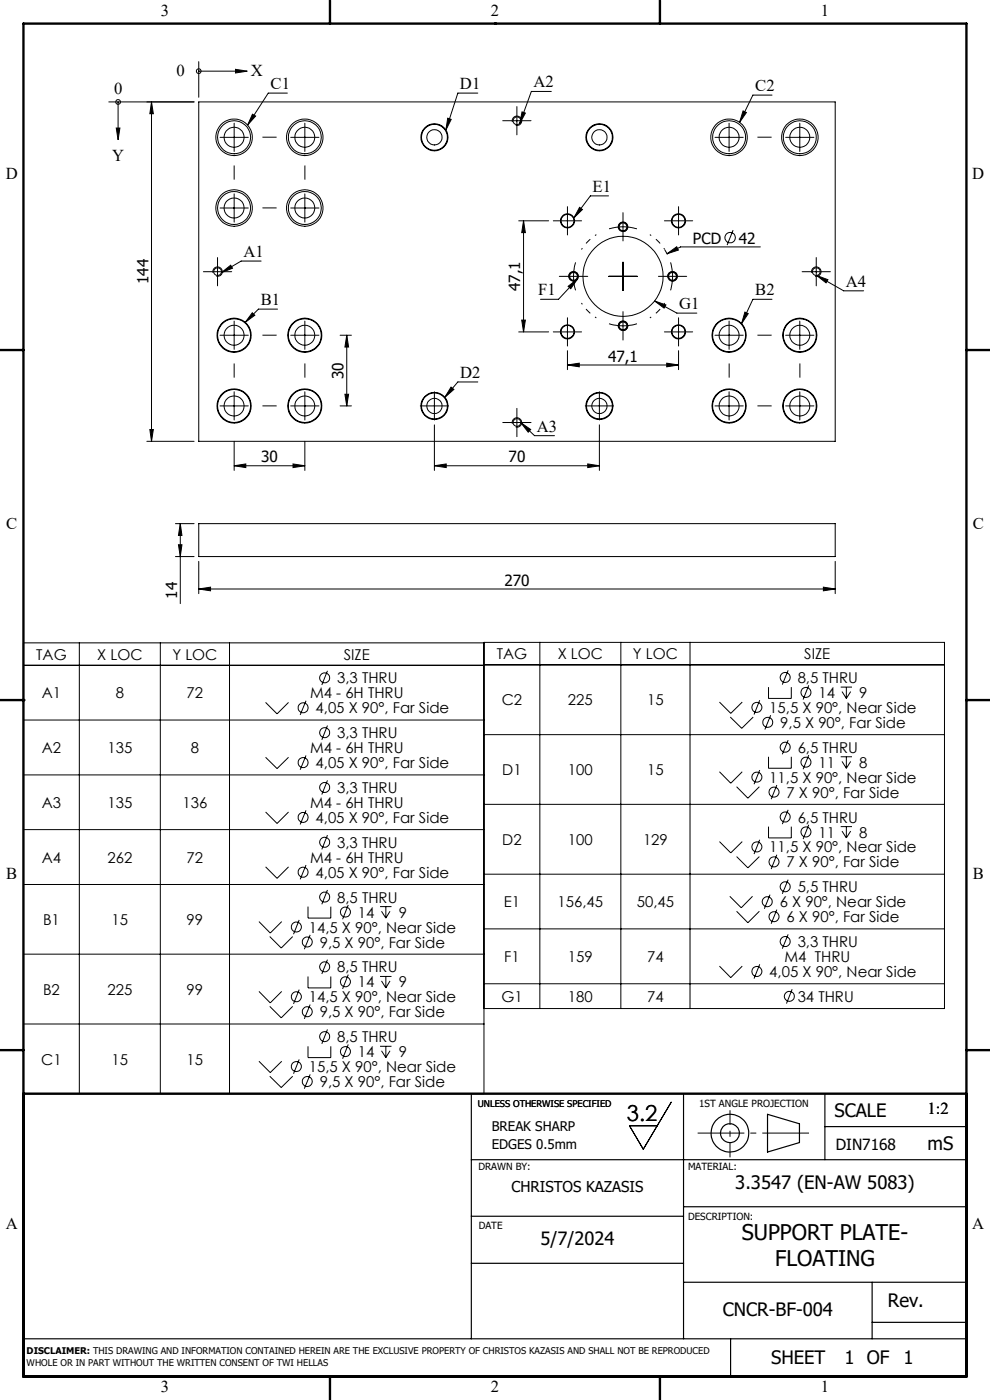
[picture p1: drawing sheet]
<svg xmlns="http://www.w3.org/2000/svg" width="210mm" height="297mm" viewBox="0 0 210 297" stroke-linecap="round" stroke-linejoin="round" font-family="sans-serif">
<g fill="none" stroke="#000" stroke-width=".21">
<path d="M42.2 13.1v7.5M42.2 15.1h7.8M50 14.7l2.5 .4-2.5 .4zM61 19.8h-4.1l-4.4 6.7M101.4 19.8h-4.3l-2.5 7.8M116.9 19.4h-4.2l-2.5 6.8M23.1 21.6h18.1M24.7 27.2h.7l-.4 2.5zM25 21.6v5.6M32.1 21.6v72M32.1 21.6l.4 2.5h-.7zM42.2 21.6h135v72h-135z"/>
<path d="M46.7 29.1h6M49.7 26.1v6M53.6 24.2l.6 .4-1.7 1.9zM61.7 29.1h6M64.7 26.1v6M95 25.1l.7 .2-1.1 2.3zM106.6 25.6h6M108.7 25.9a1 1 0 0 1 .9-1.3 1 1 0 0 1 1.1 1.1 1 1 0 0 1-1.3 .9M109.6 22.6v6M110.7 23.7l.7 .3-1.2 2.2zM151.7 29.1h6M154.7 26.1v6"/>
<path d="M157.6 23.5l.7 .4-1.4 2.1zM163.8 20.2h-4.1l-2.8 5.8M166.7 29.1h5.9M169.7 26.1v6M43.1 57.6h6M45.2 57.9a1 1 0 0 1 .9-1.3 1 1 0 0 1 1.1 1.1 1 1 0 0 1-1.3 .9M46.1 54.6v6M46.7 44.1h6M47 57.9l1.9-1.6 .4 .6zM49.7 41.1v6M55.4 55.4h-4.2l-4.2 2.5M61.7 44.1h6"/>
<path d="M64.7 41.1v6M110 46.8h6.4M111.1 46.8l.3 2.6h-.7zM111.1 46.8v23.6M117.4 46.8h6M118.6 58.6h6.1M120.4 43.8v6M120.7 58.9a1 1 0 0 1 .9-1.3 1 1 0 0 1 1.1 1.1 1 1 0 0 1-1.3 .9M122.1 55.7a9.8 9.8 0 0 0 0 5.9M122.5 59.2l-4 4.3h-3.8M122.9 44l.6 .4-1.8 1.8zM129.1 41.6h-3.9l-3.5 4.6"/>
<path d="M129.2 58.6h5.9M129.2 48.5a10.6 10.6 0 0 1 5.9 0M131.2 48.4a1 1 0 0 1 .9-1.3 1 1 0 0 1 1.1 1.1 1 1 0 0 1-1.3 .9M132.2 45.1v6M132.2 55.6v6M139.7 58.6h6M140.9 46.8h6M141 53l.6 1M141.5 53.8l2-1.5 .4 .8zM141.7 58.9a1 1 0 0 1 .9-1.3 1 1 0 0 1 1 1.1 1 1 0 0 1-1.2 .9M142.2 55.7a10.6 10.6 0 0 1 0 5.9M143.9 43.8v6"/>
<path d="M155.5 48.8l-1.3 3.2M161.3 52.4h-16.9l-2.9 1.4M170.1 57.6h6M172.2 57.9a1 1 0 0 1 .9-1.3 1 1 0 0 1 1.1 1.1 1 1 0 0 1-1.3 .9M173.1 54.6v6M173.2 58.5l2.4 .8-.4 .7zM173.2 58.5l5.8 3.2h4.2M46.7 71.1h6M49.7 68.1v6M53.5 66.4l.5 .5-2 1.5zM58.9 65.6h-4.1l-2.8 2.8M61.7 71.1h6"/>
<path d="M64.7 68.1v6M72.1 71.1h2.4M73.6 71.1l.3 2.5h-.7zM73.6 71.1v15M110 70.4h6.4M110.7 67.9h.7l-.3 2.5zM117.4 70.4h6M120.4 67.4v6M120.4 77.4l2.5-.4v.8zM120.4 74.4v4M120.4 77.4h23.5M120.5 60.7l2-1.5-1.4 2z"/>
<path d="M129.2 68.7a9.8 9.8 0 0 0 5.9 0M131.2 69.4a1 1 0 0 1 .9-1.3 1 1 0 0 1 1.1 1.1 1 1 0 0 1-1.3 .9M132.2 66.1v6M138.9 63.8l2.4 .9-.4 .7zM138.9 63.8l4.7 2.6h4.2M140.9 70.4h6M141.4 77l2.5 .4-2.5 .4zM143.9 67.4v6M143.9 74.4v4M151.7 71.1h6M154.7 68.1v6M158 66.2l.7 .3-1.4 2.1z"/>
<path d="M163.8 63.5h-4.1l-2.4 5.1M166.7 71.1h5.9M169.7 68.1v6M31.2 93.6h10M31.8 91.1h.7l-.4 2.5zM46.7 86.1h6M49.7 83.1v6M49.7 98.8l2.4-.4v.8zM49.7 98.8h15M49.7 93.6v6.2M61.7 86.1h6M62.2 98.4l2.5 .4-2.5 .4z"/>
<path d="M64.7 83.1v6M64.7 93.6v6.2M72.1 86.1h2.4M73.2 83.6h.7l-.3 2.5zM89.1 86.1h6M92.1 83.1v6M92.1 98.8l2.6-.4v.8zM92.1 90.1v9.7M92.1 98.8h35M95.7 82.1l.6 .5-1.9 1.7zM101.4 81h-4.3l-2.7 3.3M106.6 89.6h6"/>
<path d="M108.7 89.9a.99 .99 0 0 1 .9-1.3 .99 .99 0 0 1 1 1.1 .99 .99 0 0 1-1.2 .9M109.6 86.6v6M110.5 89.7l2.9 2.7h4.2M110.5 89.7l2.1 1.4-.6 .6zM124.1 86.1h6M124.7 98.4l2.4 .4-2.4 .4zM127.1 83.1v6M127.1 90.1v9.7M151.7 86.1h6M154.7 83.1v6M166.7 86.1h5.9M169.7 83.1v6"/>
<path d="M37.2 111.1h4M37.2 118.1h4M37.9 115.6h.7l-.4 2.5zM38.2 111.1v17M38.2 111.1l.4 2.5h-.7zM42.2 119.1v6.8M42.2 111.1h135v7h-135zM177.2 119.1v6.8M16.8 136.4v95.6M34 136.4v95.6M42.2 125l2.5-.4v.7zM42.2 125h135"/>
<path d="M48.7 136.4v95.6M102.7 136.4h-97.7v95.6h97.7v-95.7h97.6v77.7h-97.6M114.5 136.3v77.7M131.7 136.3v77.7M146.4 136.3v77.7M174.7 124.6l2.5 .4-2.5 .3zM5 141.1h97.7M5 152.7h97.7M56.3 149l2.5 2.4 2.4-2.4M64.9 148.7l-1.2 3M69.5 142.3l-1.2 3M69.5 153.9l-1.2 3"/>
<path d="M102.7 141h97.6M102.7 155.9h97.6M152.6 148.9l2.4 2.4 2.4-2.4M154.9 152.1l2.4 2.4 2.5-2.4M161.1 148.6l-1.2 3M163 145.8v2.4h4.9v-2.4M163.5 151.7l-1.3 3.1M167.2 142.2l-1.3 3M167.2 157l-1.3 3M171.6 145.4l-1.2 3M178.3 145.8h2.4M178.6 146.7l.9 1.5"/>
<path d="M179.5 145.8v2.4M180.4 146.7l-.9 1.5M5 164.4h97.7M5 176h97.7M56.3 160.7l2.5 2.4 2.4-2.4M56.3 172.3l2.5 2.4 2.4-2.4M64.9 160.3l-1.2 3M64.9 171.9l-1.2 3M69.5 165.6l-1.2 3M69.5 177.2l-1.2 3M102.7 170.6h97.6M152.6 163.7l2.4 2.5 2.4-2.5"/>
<path d="M152.6 178.5l2.4 2.4 2.4-2.4M156.2 166.9l2.4 2.4 2.5-2.4M161.1 163.4l-1.2 3M161.1 178.1l-1.2 3.1M163 160.5v2.5h4.9v-2.5M163 175.4v2.4h4.9v-2.4M164.8 166.5l-1.2 3M167.2 171.8l-1.3 3M171.6 160.2l-1.2 3M171.6 175l-1.2 3M178.3 160.5h2.4M178.3 175.4h2.4"/>
<path d="M178.6 161.5l.9 1.5M178.6 176.3l.9 1.5M179.5 160.5v2.5M179.5 175.4v2.4M180.4 161.5l-.9 1.5M180.4 176.3l-.9 1.5M5 187.6h97.7M54.9 195.5l2.4 2.4 2.5-2.4M56.3 183.9l2.5 2.4 2.4-2.4M57.2 198.7l2.5 2.4 2.4-2.4M63.5 195.2l-1.2 3M64.9 183.5l-1.2 3"/>
<path d="M65.3 192.3v2.5h4.9v-2.5M65.8 198.3l-1.2 3.1M69.5 188.8l-1.2 3M73.9 192l-1.2 3M80.6 192.3h2.4M80.9 193.3l.9 1.5M81.8 192.3v2.5M82.7 193.3l-.9 1.5M102.7 185.5h97.6M102.7 197.1h97.6M154.8 190.1l2.4 2.5 2.4-2.5M156.2 181.7l2.4 2.4 2.5-2.4"/>
<path d="M156.2 193.3l2.4 2.5 2.5-2.5M163.3 189.8l-1.2 3M164.8 181.3l-1.2 3.1M164.8 193l-1.2 3M167.2 186.6l-1.3 3M167.2 198.2l-1.3 3.1M5 202.4h97.7M5 217.2h97.7M54.9 210.3l2.4 2.5 2.5-2.5M57.2 213.5l2.5 2.4 2.4-2.4M63.5 209.9l-1.2 3.1M65.3 207.1v2.5h4.9v-2.5"/>
<path d="M65.8 213.1l-1.2 3M69.5 203.6l-1.2 3M69.5 218.4l-1.2 3M73.9 206.8l-1.2 3M80.6 207.1h2.4M80.9 208.1l.9 1.5M81.8 207.1v2.5M82.7 208.1l-.9 1.5M102.7 208.7h97.6M152.6 205l2.4 2.4 2.4-2.4M161.1 204.6l-1.2 3M168 209.9l-1.2 3"/>
<path d="M54.9 225.1l2.4 2.4 2.5-2.4M57.2 228.3l2.5 2.4 2.4-2.4M63.5 224.8l-1.2 3M65.3 222v2.4h4.9v-2.4M65.8 227.9l-1.2 3.1M73.9 221.6l-1.2 3M80.6 222h2.4M80.9 222.9l.9 1.5M81.8 222v2.4M82.7 222.9l-.9 1.5M142.4 233.8l-5.9 10-3-5h5.9"/>
<circle cx="42.2" cy="15.1" r=".5"/>
<circle cx="25.1" cy="21.6" r=".5"/>
<circle cx="49.6" cy="29.1" r="2.13"/>
<circle cx="49.7" cy="29.1" r="3.5"/>
<circle cx="49.7" cy="29.1" r="3.9"/>
<circle cx="64.7" cy="29.1" r="3.9"/>
<circle cx="64.7" cy="29.1" r="2.12"/>
<circle cx="64.7" cy="29.1" r="3.5"/>
<circle cx="92.1" cy="29.1" r="2.76"/>
<circle cx="92.1" cy="29.1" r="1.63"/>
<circle cx="92.2" cy="29.1" r="2.88"/>
<circle cx="109.7" cy="25.6" r=".83"/>
<circle cx="127.1" cy="29.1" r="2.75"/>
<circle cx="127.2" cy="29.1" r="1.62"/>
<circle cx="127.2" cy="29.1" r="2.88"/>
<circle cx="154.6" cy="29.1" r="2.12"/>
<circle cx="154.7" cy="29.1" r="3.5"/>
<circle cx="154.7" cy="29.1" r="3.9"/>
<circle cx="169.6" cy="29.1" r="2.12"/>
<circle cx="169.7" cy="29.1" r="3.5"/>
<circle cx="169.7" cy="29.1" r="3.9"/>
<circle cx="46.2" cy="57.6" r=".83"/>
<circle cx="49.6" cy="44.1" r="2.13"/>
<circle cx="49.7" cy="44.1" r="3.5"/>
<circle cx="49.7" cy="44.1" r="3.9"/>
<circle cx="64.7" cy="44.1" r="3.9"/>
<circle cx="64.7" cy="44.1" r="2.12"/>
<circle cx="64.7" cy="44.1" r="3.5"/>
<circle cx="120.4" cy="46.9" r="1.49"/>
<circle cx="120.4" cy="46.9" r="1.37"/>
<circle cx="121.7" cy="58.6" r="1.03"/>
<circle cx="121.7" cy="58.6" r=".82"/>
<circle cx="132.1" cy="48.1" r="1.01"/>
<circle cx="132.2" cy="48.1" r=".84"/>
<circle cx="132.2" cy="58.6" r="8.5"/>
<circle cx="142.7" cy="58.6" r=".82"/>
<circle cx="142.7" cy="58.6" r="1.02"/>
<circle cx="143.9" cy="46.9" r="1.37"/>
<circle cx="143.9" cy="46.9" r="1.5"/>
<circle cx="154.9" cy="50.4" r="1.12"/>
<circle cx="173.2" cy="57.6" r=".83"/>
<circle cx="49.7" cy="71.1" r="3.5"/>
<circle cx="49.7" cy="71.1" r="2.12"/>
<circle cx="49.7" cy="71.1" r="3.6"/>
<circle cx="64.7" cy="71.1" r="3.6"/>
<circle cx="64.7" cy="71.1" r="3.5"/>
<circle cx="64.7" cy="71.1" r="2.11"/>
<circle cx="120.4" cy="70.4" r="1.49"/>
<circle cx="120.4" cy="70.4" r="1.38"/>
<circle cx="132.1" cy="69.1" r="1.01"/>
<circle cx="132.2" cy="69.1" r=".84"/>
<circle cx="143.9" cy="70.4" r="1.38"/>
<circle cx="143.9" cy="70.4" r="1.5"/>
<circle cx="154.7" cy="71.1" r="3.6"/>
<circle cx="154.7" cy="71.1" r="3.5"/>
<circle cx="154.7" cy="71.1" r="2.11"/>
<circle cx="169.7" cy="71.1" r="3.6"/>
<circle cx="169.7" cy="71.1" r="3.5"/>
<circle cx="169.7" cy="71.1" r="2.11"/>
<circle cx="49.7" cy="86.1" r="3.5"/>
<circle cx="49.7" cy="86.1" r="2.14"/>
<circle cx="49.7" cy="86.1" r="3.6"/>
<circle cx="64.7" cy="86.1" r="2.13"/>
<circle cx="64.7" cy="86.1" r="3.5"/>
<circle cx="64.7" cy="86.1" r="3.6"/>
<circle cx="92.1" cy="86.1" r="2.75"/>
<circle cx="92.1" cy="86.1" r="1.63"/>
<circle cx="92.2" cy="86.1" r="2.88"/>
<circle cx="109.7" cy="89.6" r=".82"/>
<circle cx="127.1" cy="86.1" r="2.74"/>
<circle cx="127.2" cy="86.1" r="1.62"/>
<circle cx="127.2" cy="86.1" r="2.88"/>
<circle cx="154.7" cy="86.1" r="2.13"/>
<circle cx="154.7" cy="86.1" r="3.6"/>
<circle cx="154.7" cy="86.1" r="3.5"/>
<circle cx="169.7" cy="86.1" r="2.13"/>
<circle cx="169.7" cy="86.1" r="3.6"/>
<circle cx="169.7" cy="86.1" r="3.5"/>
<circle cx="64.3" cy="150.1" r="1.06"/>
<circle cx="68.9" cy="143.8" r="1.06"/>
<circle cx="68.9" cy="155.4" r="1.06"/>
<circle cx="160.5" cy="150.1" r="1.06"/>
<circle cx="162.9" cy="153.2" r="1.06"/>
<circle cx="166.5" cy="143.7" r="1.06"/>
<circle cx="166.5" cy="158.5" r="1.06"/>
<circle cx="171" cy="146.9" r="1.06"/>
<circle cx="64.3" cy="161.8" r="1.06"/>
<circle cx="64.3" cy="173.4" r="1.06"/>
<circle cx="68.9" cy="167.1" r="1.06"/>
<circle cx="68.9" cy="178.7" r="1.06"/>
<circle cx="160.5" cy="164.8" r="1.06"/>
<circle cx="160.5" cy="179.7" r="1.06"/>
<circle cx="164.2" cy="168" r="1.06"/>
<circle cx="166.5" cy="173.3" r="1.06"/>
<circle cx="171" cy="161.7" r="1.06"/>
<circle cx="171" cy="176.5" r="1.06"/>
<circle cx="62.9" cy="196.7" r="1.06"/>
<circle cx="64.3" cy="185" r="1.06"/>
<circle cx="65.2" cy="199.8" r="1.07"/>
<circle cx="68.9" cy="190.3" r="1.06"/>
<circle cx="73.3" cy="193.5" r="1.06"/>
<circle cx="162.7" cy="191.3" r="1.06"/>
<circle cx="164.2" cy="194.5" r="1.06"/>
<circle cx="164.2" cy="182.8" r="1.06"/>
<circle cx="166.5" cy="188.1" r="1.06"/>
<circle cx="166.5" cy="199.7" r="1.06"/>
<circle cx="62.9" cy="211.5" r="1.06"/>
<circle cx="65.2" cy="214.6" r="1.07"/>
<circle cx="68.9" cy="205.1" r="1.06"/>
<circle cx="68.9" cy="219.9" r="1.06"/>
<circle cx="73.3" cy="208.3" r="1.06"/>
<circle cx="160.5" cy="206.1" r="1.06"/>
<circle cx="167.4" cy="211.4" r="1.06"/>
<circle cx="62.9" cy="226.3" r="1.06"/>
<circle cx="65.2" cy="229.4" r="1.07"/>
<circle cx="73.3" cy="223.1" r="1.06"/>
</g>
<g fill="none" stroke="#000" stroke-width=".25">
<path d="M100 232v52M145 232v52M162.8 236.4l6.8 2v4l-6.8 2zM175 232v14M175 239h30M100 246h105M100 258h45M145 256h60M100 268h45M145 272h60M185 272v12M5 284h200"/>
<path d="M155 284v8M185 280.5h20"/>
<circle cx="154.8" cy="240.4" r="4"/>
<circle cx="154.8" cy="240.4" r="2"/>
</g>
<path d="M126.5 49.8a10.5 10.5 0 0 0-3.2 3.1M141 52.9a10.5 10.5 0 0 0-3.1-3.1M123.3 64.3a10.5 10.5 0 0 0 3.2 3.1M137.9 67.4a10.5 10.5 0 0 0 3.1-3.1" fill="none" stroke="#000" stroke-width=".21" stroke-dasharray="15.2 1.3 1.3 1.3" stroke-dashoffset="14.9" stroke-linecap="butt"/>
<path d="M148 240.4h23.6" fill="none" stroke="#000" stroke-width=".21" stroke-dasharray="15.2 1.3 1.3 1.3" stroke-dashoffset="5.3" stroke-linecap="butt"/>
<path d="M154.9 235.5v10" fill="none" stroke="#000" stroke-width=".21" stroke-dasharray="15.2 1.3 1.3 1.3" stroke-dashoffset="12.1" stroke-linecap="butt"/>
<g fill="none" stroke="#000" stroke-width=".21" stroke-dasharray="15.2 1.3 1.3 1.3" stroke-linecap="butt">
<path d="M49.7 38.1v-3M55.7 29.1h3M64.7 38.1v-3M160.7 29.1h3M55.7 44.1h3M55.7 71.1h3M160.7 71.1h3M49.7 80.1v-3M55.7 86.1h3M64.7 80.1v-3M154.7 80.1v-3M160.7 86.1h3"/>
<path d="M169.7 80.1v-3"/>
</g>
<g fill="none" stroke="#000" stroke-width=".5">
<path d="M5 5h200v287h-200zM70 0v5M105 5h.1M140 0v5M0 74.3h5M205 74.3h5M0 148.5h5M5 148.5h.1M205 148.5h5M0 222.8h5M5 232h200M205 222.8h5"/>
<path d="M70 292v5M105 292h.1M140 292v5M190 292h.1"/>
</g>
<g fill="#000">
<path d="M141.5 53.8l2-1.5 .4 .8z"/>
<path d="M47 57.9l1.9-1.6 .4 .6zM53.5 66.4l.5 .5-2 1.5zM53.6 24.2l.6 .4-1.7 1.9zM95.7 82.1l.6 .5-1.9 1.7zM110.5 89.7l2.1 1.4-.6 .6zM110.7 23.7l.7 .3-1.2 2.2zM122.9 44l.6 .4-1.8 1.8zM120.5 60.7l2-1.5-1.4 2zM138.9 63.8l2.4 .9-.4 .7zM158 66.2l.7 .3-1.4 2.1zM157.6 23.5l.7 .4-1.4 2.1zM173.2 58.5l2.4 .8-.4 .7zM95 25.1l.7 .2-1.1 2.3zM50 14.7l2.5 .4-2.5 .4zM24.7 27.2h.7l-.4 2.5z"/>
<path d="M73.6 71.1l.3 2.5h-.7zM73.2 83.6h.7l-.3 2.5z"/>
<path d="M31.8 91.1h.7l-.4 2.5zM32.1 21.6l.4 2.5h-.7zM110.7 67.9h.7l-.3 2.5zM111.1 46.8l.3 2.6h-.7z"/>
<path d="M92.1 98.8l2.6-.4v.8zM124.7 98.4l2.4 .4-2.4 .4zM49.7 98.8l2.4-.4v.8zM62.2 98.4l2.5 .4-2.5 .4zM120.4 77.4l2.5-.4v.8zM141.4 77l2.5 .4-2.5 .4z"/>
<path d="M38.2 111.1l.4 2.5h-.7zM37.9 115.6h.7l-.4 2.5z"/>
<path d="M42.2 125l2.5-.4v.7zM174.7 124.6l2.5 .4-2.5 .3z"/>
</g>
<text font-size="4.7" x="133" y="237.8">3.2</text>
<g font-size="4.6">
<text x="157.4" y="263">SUPPORT PLATE-</text>
<text x="164.4" y="268.6">FLOATING</text>
</g>
<g font-size="3.9">
<text x="177" y="236.9">SCALE</text>
<text x="196.7" y="243.9">mS</text>
<text x="156" y="252.2">3.3547 (EN-AW 5083)</text>
<text x="114.7" y="264.1">5/7/2024</text>
<text x="153.3" y="279.2">CNCR-BF-004</text>
<text x="188.3" y="277.3">Rev.</text>
<text x="163.6" y="289.3">SHEET</text>
<text x="179.1" y="289.3">1 OF</text>
<text x="191.7" y="289.3">1</text>
</g>
<g font-size="3.5">
<text x="34.1" y="3.4">3</text>
<text x="104.1" y="3.4">2</text>
<text x="174.1" y="3.4">1</text>
<text x="37.5" y="16.2">0</text>
<text x="53.2" y="16.2">X</text>
<text x="24.2" y="19.9">0</text>
<text x="57.4" y="18.9">C1</text>
<text x="97.6" y="18.9">D1</text>
<text x="113.2" y="18.5">A2</text>
<text x="160.2" y="19.3">C2</text>
<text x="23.8" y="34.1">Y</text>
<text x="1.2" y="38">D</text>
<text x="125.7" y="40.7">E1</text>
<text x="206.2" y="38">D</text>
<text x="51.7" y="54.5">A1</text>
<text x="55.3" y="64.7">B1</text>
<text x="114.2" y="62.6">F1</text>
<text x="144.1" y="65.5">G1</text>
<text x="160.2" y="62.6">B2</text>
<text x="179.4" y="60.8">A4</text>
<text x="97.6" y="80.1">D2</text>
<text x="113.9" y="91.6">A3</text>
<text x="1.3" y="112.2">C</text>
<text x="206.3" y="112.2">C</text>
<text x="1.3" y="186.5">B</text>
<text x="206.3" y="186.5">B</text>
<text x="196.7" y="236.4">1:2</text>
<text x="1.2" y="260.7">A</text>
<text x="206.2" y="260.7">A</text>
<text x="34.1" y="295.4">3</text>
<text x="104.1" y="295.4">2</text>
<text x="174.1" y="295.4">1</text>
</g>
<g font-size="3.3">
<text x="147" y="51.7">PCD</text>
<text x="156.7" y="51.7">42</text>
<text x="31.5" y="60.3" transform="rotate(-90 31.5 60.3)">144</text>
<text x="110.4" y="61.8" transform="rotate(-90 110.4 61.8)">47,1</text>
<text x="129" y="76.7">47,1</text>
<text x="72.9" y="80.4" transform="rotate(-90 72.9 80.4)">30</text>
<text x="55.4" y="98.1">30</text>
<text x="107.9" y="98.1">70</text>
<text x="107" y="124.2">270</text>
<text x="37.5" y="127" transform="rotate(-90 37.5 127)">14</text>
<text x="177.3" y="243.9">DIN7168</text>
</g>
<g font-size="3.2">
<text x="7.7" y="139.9">TAG</text>
<text x="20.6" y="139.9">X LOC</text>
<text x="36.6" y="139.9">Y LOC</text>
<text x="72.9" y="139.9">SIZE</text>
<text x="105.4" y="139.8">TAG</text>
<text x="118.3" y="139.8">X LOC</text>
<text x="134.3" y="139.8">Y LOC</text>
<text x="170.6" y="139.8">SIZE</text>
<text x="8.9" y="148.2">A1</text>
<text x="24.5" y="148.2">8</text>
<text x="39.6" y="148.2">72</text>
<text x="65.8" y="148.2">M4 - 6H THRU</text>
<text x="71.5" y="145">3,3 THRU</text>
<text x="106.4" y="149.7">C2</text>
<text x="120.5" y="149.7">225</text>
<text x="137.3" y="149.7">15</text>
<text x="169.2" y="144.9">8,5 THRU</text>
<text x="173.6" y="148.1">14</text>
<text x="182.3" y="148.1">9</text>
<text x="66.9" y="151.3">4,05 X 90°, Far Side</text>
<text x="163.2" y="151.2">15,5 X 90°, Near Side</text>
<text x="165.5" y="154.4">9,5 X 90°, Far Side</text>
<text x="8.9" y="159.8">A2</text>
<text x="22.8" y="159.8">135</text>
<text x="40.5" y="159.8">8</text>
<text x="65.8" y="159.8">M4 - 6H THRU</text>
<text x="71.5" y="156.6">3,3 THRU</text>
<text x="169.2" y="159.7">6,5 THRU</text>
<text x="66.9" y="163">4,05 X 90°, Far Side</text>
<text x="106.5" y="164.5">D1</text>
<text x="120.5" y="164.5">100</text>
<text x="137.3" y="164.5">15</text>
<text x="163.2" y="166">11,5 X 90°, Near Side</text>
<text x="173.6" y="162.9">11</text>
<text x="182.3" y="162.9">8</text>
<text x="8.9" y="171.4">A3</text>
<text x="22.8" y="171.4">135</text>
<text x="38.7" y="171.4">136</text>
<text x="65.8" y="171.4">M4 - 6H THRU</text>
<text x="71.5" y="168.2">3,3 THRU</text>
<text x="166.8" y="169.2">7 X 90°, Far Side</text>
<text x="66.9" y="174.6">4,05 X 90°, Far Side</text>
<text x="71.5" y="179.9">3,3 THRU</text>
<text x="106.5" y="179.3">D2</text>
<text x="120.5" y="179.3">100</text>
<text x="136.4" y="179.3">129</text>
<text x="169.2" y="174.5">6,5 THRU</text>
<text x="173.6" y="177.7">11</text>
<text x="182.3" y="177.7">8</text>
<text x="8.9" y="183">A4</text>
<text x="22.8" y="183">262</text>
<text x="39.6" y="183">72</text>
<text x="65.8" y="183">M4 - 6H THRU</text>
<text x="163.2" y="180.9">11,5 X 90°, Near Side</text>
<text x="166.8" y="184">7 X 90°, Far Side</text>
<text x="66.9" y="186.2">4,05 X 90°, Far Side</text>
<text x="71.5" y="191.5">8,5 THRU</text>
<text x="169.2" y="189.3">5,5 THRU</text>
<text x="9.1" y="196.3">B1</text>
<text x="23.7" y="196.3">15</text>
<text x="39.6" y="196.3">99</text>
<text x="65.5" y="197.8">14,5 X 90°, Near Side</text>
<text x="75.9" y="194.7">14</text>
<text x="84.6" y="194.7">9</text>
<text x="106.9" y="192.5">E1</text>
<text x="118.3" y="192.5">156,45</text>
<text x="135.1" y="192.5">50,45</text>
<text x="165.4" y="192.5">6 X 90°, Near Side</text>
<text x="166.8" y="195.7">6 X 90°, Far Side</text>
<text x="67.8" y="201">9,5 X 90°, Far Side</text>
<text x="169.2" y="200.9">3,3 THRU</text>
<text x="71.5" y="206.3">8,5 THRU</text>
<text x="75.9" y="209.5">14</text>
<text x="84.6" y="209.5">9</text>
<text x="107" y="204.1">F1</text>
<text x="120.5" y="204.1">159</text>
<text x="137.3" y="204.1">74</text>
<text x="163.2" y="207.3">4,05 X 90°, Near Side</text>
<text x="166.4" y="204.1">M4 THRU</text>
<text x="9.1" y="211.1">B2</text>
<text x="22.8" y="211.1">225</text>
<text x="39.6" y="211.1">99</text>
<text x="65.5" y="212.6">14,5 X 90°, Near Side</text>
<text x="67.8" y="215.8">9,5 X 90°, Far Side</text>
<text x="106.3" y="212.6">G1</text>
<text x="120.5" y="212.6">180</text>
<text x="137.3" y="212.6">74</text>
<text x="169.2" y="212.6">34 THRU</text>
<text x="71.5" y="221.1">8,5 THRU</text>
<text x="8.8" y="225.9">C1</text>
<text x="23.7" y="225.9">15</text>
<text x="39.6" y="225.9">15</text>
<text x="65.5" y="227.4">15,5 X 90°, Near Side</text>
<text x="75.9" y="224.3">14</text>
<text x="84.6" y="224.3">9</text>
<text x="67.8" y="230.6">9,5 X 90°, Far Side</text>
<text x="108.5" y="252.9">CHRISTOS KAZASIS</text>
</g>
<g font-size="2.8">
<text x="104.3" y="239.9">BREAK SHARP</text>
<text x="104.3" y="243.7">EDGES 0.5mm</text>
</g>
<g font-size="2.1">
<text x="148.3" y="234.9">1ST ANGLE PROJECTION</text>
<text x="101.5" y="248.3">DRAWN BY:</text>
<text x="145.9" y="248.3">MATERIAL:</text>
<text x="101.5" y="260.7">DATE</text>
<text x="145.9" y="258.7">DESCRIPTION:</text>
</g>
<g font-size="2">
<text x="101.4" y="234.9">UNLESS OTHERWISE SPECIFIED</text>
<text x="5.7" y="287.3">DISCLAIMER: THIS DRAWING AND INFORMATION CONTAINED HEREIN ARE THE EXCLUSIVE PROPERTY OF CHRISTOS KAZASIS AND SHALL NOT BE REPRODUCED</text>
<text x="5.7" y="289.8">WHOLE OR IN PART WITHOUT THE WRITTEN CONSENT OF TWI HELLAS</text>
</g>
</svg>
